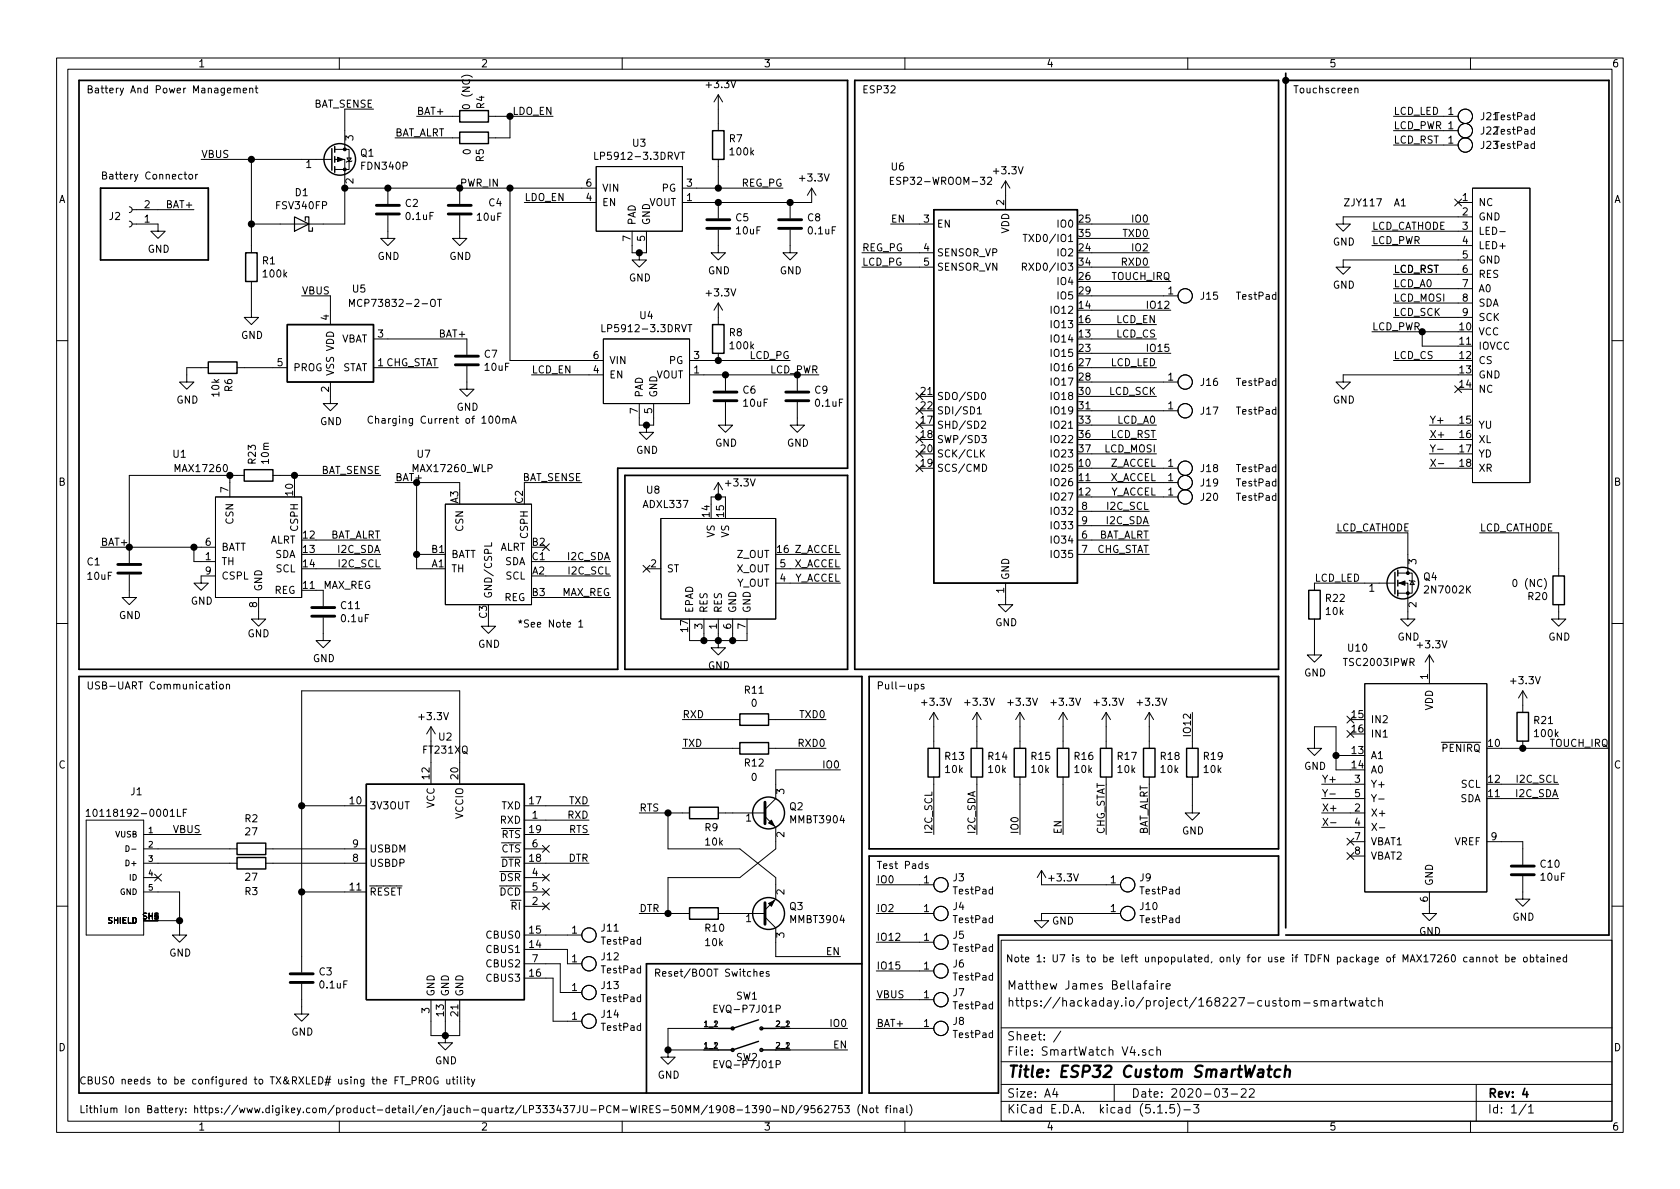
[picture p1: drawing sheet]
<svg xmlns="http://www.w3.org/2000/svg" width="297mm" height="210mm" viewBox="0 0 297 210" stroke-linecap="round" stroke-linejoin="round" font-family="sans-serif">
<g fill="none" stroke="#000" stroke-width=".18">
<path d="M10 10.3h277v189.9h-277zM12 12.2h273v186.1h-273zM41.4 15.7l.2-.1h.3v.8M41.9 15.8l.2-.2h.3l.1 .8M43 16l.6-.1-.1-.3h-.3l-.2 .2 .1 .6h.4M44.1 15.7l.2-.1h.3l.1 .8M44.1 15.6v.8M45.1 15.6h.5M45.3 15.2v1.1l.3 .1M60 10.3v1.9M66 19.3h-5v7.1M110 10.3v1.9"/>
<path d="M127 16.8v6.3M127 16.8l-.8 1.2M127 16.8l.8 1.2M160 10.3v1.9M210 10.3v1.9M239.5 15.7l.2-.1h.3l.1 .8M239.5 15.6v.8M260 10.3v1.9M22.9 36.6l.3 .1 .2 .3-.2 .4-.3 .2M22.9 39.1l.3 .1 .2 .3-.2 .4-.3 .2M23.4 39.6h4.5v1.3h1.3l-1.3 1.3-1.2-1.3h1.2M23.4 37.1h10.9"/>
<path d="M32.5 30.8h.5M32.7 30.4v1.1l.3 .2M33.5 30.9l.3-.1 .3 .3-.2 .5-.3 .1-.2-.3zM34.6 30.8v.9M35 30.8l-.4 .3M35.6 28.2h23.1M44.4 28.2v16.5M59.2 28.2h1.8v11.4h-16.6M59.2 26.4h2.5v3.6h-2.5M61 33.3h44.4M61.3 27.9h.8l-.4 .7zM62.2 28.4l-.1 .2h-.8l-.1 .1"/>
<path d="M68.6 38.1v4.1h1.2l-1.2 1.2-1.3-1.2h1.3M68.6 33.3v2.8M69.8 24.4h11.5M73.7 20.6h7.6M81.3 38.1v4.1h1.2l-1.2 1.2-1.3-1.2h1.3M81.3 33.3v2.8M86.4 20.6h11.4M90.2 20.6v3.8h-3.8M90.2 33.3v30.4h16.5M92.7 35.8h12.7M105.2 26.9v1.3h.6M105.4 29.5h15.2v11.4h-15.2z"/>
<path d="M120.3 26.9h.8M120.6 33.3h17.8M120.7 26.9v1.3M127 28.2v5.1M127 35.8v2.8M139.7 35.8v2.8M143.5 33.3v2.5h-22.9M143.5 33.3l-.8 1.2M143.5 33.3l.8 1.2M157.4 31.9h.5M157.5 39.6h7.6M158 31.3h-.6v1.3h.6"/>
<path d="M174.6 31.5l.5-.2 .2 .4v.2l-.8 .7h.8M177.8 32l-.8 1.3M177.8 32v5.1M177.8 32l.8 1.3M193 39.6h10.2M246.4 20.6h11.4M246.4 23.1h11.4M246.4 25.6h11.4M257.2 35.2l1.2 1.2M257.8 35.8h2.5M258.4 35.2l-1.2 1.2M260.3 33.3h10.2v52h-10.2z"/>
<path d="M260.3 38.3h-22.8v1.3h1.3l-1.3 1.3-1.3-1.3h1.3M44.4 49.8v6.3h1.3l-1.3 1.3-1.2-1.3h1.2M53.3 52.3h5.1v5.1M61.8 54.2v-1.3l.4 .9 .4-.9v1.3M66 59.9h16.5v2.8M77.3 52.9h.8M77.7 52.9v1.3M106.4 57.4v1.3h.6M106.7 59.9h15.2v11.5h-15.2zM111.8 40.9v3.8h2.5v-3.8M113 44.7v1.3h1.3l-1.3 1.2-1.2-1.2h1.2M121.6 57.4h.7"/>
<path d="M122 57.4v1.3M127 40.6v4.1h1.3l-1.3 1.3-1.3-1.3h1.3M127 53.6v3.8M127 53.6l-.8 1.3M127 53.6l.8 1.3M139.7 40.6v4.1h1.3l-1.3 1.3-1.3-1.3h1.3M152.4 44.7h12.7M152.4 47.2h12.7M180.8 47.2l.6-.1 .1-.1-.1-.3-.1-.2h-.5v1.3M180.9 41.4h.7M181.1 47.2l.4 .6M181.3 41.4v1.3"/>
<path d="M193 52.3h15.3M193 59.9h11.5M193 57.4h11.5M193 44.7h10.2M193 47.2h10.2M193 49.8h14M193 54.9h14M193 42.2h10.2M242.6 40.9h17.7M242.6 43.4h17.7M242.6 58.7h15.2M246.4 48.5h13.9"/>
<path d="M246.4 51h13.9M246.4 53.6h13.9M246.4 56.1h13.9M251.5 58.7v2.5h6.3M260.3 46h-22.8v1.2h1.3l-1.3 1.3-1.3-1.3h1.3M265.2 41h.9M10 60.2h2M36.8 65h-3.8v2.6h1.3l-1.3 1.2-1.3-1.2h1.3M41.9 65h8.9M58.4 67.6v3.8h1.3l-1.3 1.2-1.3-1.2h1.3M66 65h11.5M82.5 64.8v4h1.3l-1.3 1.3-1.2-1.3h1.2"/>
<path d="M86.5 73.7l.2-.1a.67 .67 0 0 1 .5 .6 .67 .67 0 0 1-.5 .6l-.2-.1-.1-.3zM87.8 73.7l.1-.1a.67 .67 0 0 1 .5 .6 .67 .67 0 0 1-.5 .6l-.3-.4zM88.9 74.1l.2-.1 .3 .1 .1 .7M88.9 74v.8M89.5 74.2l.1-.2 .3 .1 .1 .7M90.4 74.8l.4-1.2 .5 1.2M90.5 74.5h.6M94 66.3h12.7M113 71.4v3.8h2.6v-3.8M114.3 75.2v1.2h1.3l-1.3 1.3-1.3-1.3h1.3M121.9 66.3h22.9M121.9 63.7h17.8"/>
<path d="M127 62.5v1.2M128.3 71.1v4.1h1.2l-1.2 1.2-1.3-1.2h1.3M128.3 66.3v2.8M141 71.1v4.1h1.2l-1.2 1.2-1.3-1.2h1.3M141 66.3v2.8M162 72l1.2 1.2M162 74.6l1.2 1.2M162 69.5l1.2 1.2M162 79.6l1.2 1.3M162 77.1l1.2 1.2M163.2 72l-1.2 1.2M163.2 74.6l-1.2 1.2"/>
<path d="M163.2 69.5l-1.2 1.2M163.2 79.6l-1.2 1.3M163.2 77.1l-1.2 1.2M172.8 72.3l.4-.4v1.3M172.8 73.2h.7M173.5 74.6l.5-.1 .3 .3-.8 .9h.8M173.6 77h.8l-.4 .5 .3 .1v.6l-.5 .1-.2-.1M173.7 69.5l.1-.1a.67 .67 0 0 1 .5 .6 .67 .67 0 0 1-.5 .7l-.2-.3-.1-.2zM174.1 79.5l-.7 .8M193 72.6h15.3M193 67.6h15.3M193 65h11.5"/>
<path d="M193 75.2h11.5M193 70.1h11.5M193 77.7h11.5M193 62.5h14M246.4 63.7h11.4M252.7 75.2h5.1M252.7 77.7h5.1M254.2 79.4h.9M257.2 68.2l1.2 1.2M257.8 66.3h-20.3v1.3h1.3l-1.3 1.2-1.3-1.2h1.3M258.4 68.2l-1.2 1.2M285 60.2h2"/>
<path d="M17.8 96.8h20.3M34.3 96.8v2.5h3.8M38.1 87.9h15.2v17.8h-15.2zM40.6 84.1v3.8M43.2 84.1h-20.3v15.5M48.3 84.1h19M52.1 84.1v1.2M55.9 95.5h11.4M55.9 98h11.4M69.8 85.3h11.5v1.3M73.7 85.3v15.3h2.5M73.7 98h2.5"/>
<path d="M78.7 89.1h15.3v17.8h-15.3zM86.9 96v.6h-1.3M95.9 96.2l1.2 1.2M96.5 99.3h11.4M97.1 96.2l-1.2 1.2M102.9 85.3h-10.2v1.3M113.7 100l1.2 1.2M114.9 100l-1.2 1.2M116.8 91.7h20.4v17.8h-20.4zM125.7 89.1v-1.2h2.6v1.2M127 85.3v2.6M127 85.3l-.8 1.3"/>
<path d="M127 85.3l.8 1.3M139.7 98h8.9M162 82.2l1.2 1.2M163.2 82.2l-1.2 1.2M173.5 80.1l.6 .7M173.7 82.1a.64 .64 0 0 1 .8 .6 .64 .64 0 0 1-.8 .7zM190.5 95.5h12.7M190.5 98h12.7M190.5 90.4h12.7M190.5 93h12.7M193 82.8h15.3M193 87.9h15.3"/>
<path d="M193 85.3h15.3M193 80.3h11.5M236.2 94.2h12.7v7.1M252.7 82.8h5.1M252.7 80.3h5.1M254.3 82h1M261.6 94.2h14v7.6M10 110.3h2M22.9 101.6v4.1h1.2l-1.2 1.2-1.3-1.2h1.3M38.1 101.8h-2.5v1.3h1.2l-1.2 1.3-1.3-1.3h1.3M45.7 105.7v3.8h1.3l-1.3 1.2-1.3-1.2h1.3M55.9 100.6h11.4"/>
<path d="M55.9 104.4h1.2v2.8M57.1 109.2v4.1h1.3l-1.3 1.2-1.2-1.2h1.2M86.4 109.5v1.2h1.2l-1.2 1.3-1.3-1.3h1.3M96.5 101.8h11.4M96.5 105.7h11.4M102.3 110l.4-.4v1.3M102.3 110.9h.7M114.3 100.6h2.5M124.5 109.5v3.8M127 109.5v5h1.3l-1.3 1.3-1.3-1.3h1.3M129.5 109.5v3.8M132.1 109.5v3.8h-10.2v-1.3"/>
<path d="M137.2 103.1h11.4M137.2 100.6h11.4M177.8 103.1v3.8h1.3l-1.3 1.3-1.3-1.3h1.3M232.4 109.5v6.3h1.3l-1.3 1.3-1.3-1.3h1.3M246.6 103.1h-14.2v1.3M247.1 103.1h1.8v6.4h1.3l-1.3 1.2-1.3-1.2h1.3M247.1 101.3h2.6v3.6h-2.6M249.2 102.6l.1 .1h.8l.1 .2M249.7 102.7l.4 .7h-.8zM252.7 115.8l-.7 1.3M252.7 115.8v5.1M252.7 115.8l.8 1.3"/>
<path d="M275.6 106.9v2.6h1.3l-1.3 1.2-1.3-1.2h1.3M285 110.3h2M37.4 121h.5M37.6 120.6v1.1l.3 .1M38.3 120.6v.1M38.3 121v.8M38.9 121.1l.3-.1 .3 .2-.1 .6h-.3l-.2-.1zM40 121.1l.2-.1 .3 .1 .1 .7M40 121v.8M76.2 128.5v10.2M76.2 128.5l-.8 1.3M76.2 128.5l.8 1.3"/>
<path d="M81.3 138.7v-16.5h-28v49.8M120.6 127.2h10.2M120.6 132.3h10.2M135.9 127.2h10.1M135.9 132.3h10.1M148.6 136.1h-11.4v5.1l-1.9 1.9M161.8 121.1l.3-.1 .3 .2-.1 .6h-.5M163.3 121.1l-.3-.1-.1 .2v.2l.4 .1v.3h-.4M165.1 126v6.3M165.1 137.4v10.2M165.1 126l-.8 1.2M165.1 126l.8 1.2"/>
<path d="M172.7 126v6.3M172.7 137.4v10.2M172.7 126l-.7 1.2M172.7 126l.8 1.2M180.3 126v6.3M180.3 137.4v10.2M180.3 126l-.7 1.2M180.3 126l.8 1.2M188 126l-.8 1.2M188 126v6.3M188 137.4v10.2M188 126l.7 1.2"/>
<path d="M195.6 126v6.3M195.6 137.4v10.2M195.6 126l-.8 1.2M195.6 126l.7 1.2M203.2 126l-.8 1.2M203.2 126v6.3M203.2 137.4v10.2M203.2 126l.8 1.2M210.8 137.4v6.4h1.3l-1.3 1.2-1.3-1.2h1.3M210.8 126v6.3M232.4 132.3h-1.3l1.3 1.3 1.3-1.3h-1.3v-3.8h3.8v7.6h2.6M233.7 138.7h7.6"/>
<path d="M236.2 133.6h2.6M238.2 126.6l1.2 1.3M238.2 129.2l1.2 1.2M239.4 126.6l-1.2 1.3M239.4 129.2l-1.2 1.2M241.3 120.9h21.6v36.8h-21.6zM265.4 138.7h10.2M265.4 132.3h19.1M269.2 122.2l-.7 1.2M269.2 122.2v3.8M269.2 131.1v1.2M269.2 122.2l.8 1.2"/>
<path d="M15.2 143.5l.4-.4v1.3M15.2 145h10.2v20.3h-10.2zM15.2 144.4h.8M22.3 149.5a.51 .51 0 0 1 .5 .6 .51 .51 0 0 1-.5 .5zM23.3 150.2h.8M25.4 157.7h6.3v7.6h1.3l-1.3 1.3-1.2-1.3h1.2M25.4 147.6h10.2M25.4 150.1h16.5M25.4 152.6h16.5M25.4 155.2h2.5M27.3 154.6l1.2 1.2M28.5 154.6l-1.2 1.2"/>
<path d="M31.4 143.1v1.3h.6M32.4 143.7h.4M33 143.1h-.6v1.3M47 150.1h17.8M47 152.6h17.8M53.3 157.7h11.5M53.3 142.5h11.5M92.7 145h11.4M92.7 147.6h11.4M92.7 150.1h3.8M92.7 152.6h11.4M92.7 155.2h3.8"/>
<path d="M92.7 157.7h3.8M92.7 142.5h11.4M95.9 149.5l1.2 1.2M95.9 154.6l1.2 1.2M95.9 157.1l1.2 1.2M95.9 159.7l1.2 1.2M97.1 149.5l-1.2 1.2M97.1 154.6l-1.2 1.2M97.1 157.1l-1.2 1.2M97.1 159.7l-1.2 1.2M113 143.8h8.9M118.1 143.8v6.3h12.7l6.4 5.1v3.8l-1.9 1.9"/>
<path d="M127 143.8h8.3M135.3 144.4l1.9 1.9v3.8l-6.4 5.1h-12.7v6.3M154.9 156.5h10.2M164.1 152.8l-.3-.1-.2 .2 .1 .2 .4 .1v.3h-.5M184.1 153.9v2.6h14M184.1 153.9l-.7 1.3M184.1 153.9l.8 1.3M233.7 143.8h7.6M233.7 146.3h7.6M233.7 141.2h7.6M235.1 140.4h1M235.3 145.5h.9"/>
<path d="M238.2 150.8l1.2 1.2M238.2 148.2l1.2 1.2M238.8 148.8h2.5M238.8 151.4h2.5M239.4 150.8l-1.2 1.2M239.4 148.2l-1.2 1.2M243.8 141.3h.9M243.9 146.4h1M252.7 157.7v3.8h1.3l-1.3 1.3-1.2-1.3h1.2M262.9 148.8h6.3v4.1M265.4 141.2h10.2M269.2 154.9v4.1h1.3l-1.3 1.3-1.2-1.3h1.2"/>
<path d="M10 160.2h2M25.4 162.8h6.3M53.3 174v5.3h1.3l-1.3 1.3-1.2-1.3h1.2M76.2 176.8v6.3h5.1v-6.3M78.7 176.8v7.6h1.3l-1.3 1.3-1.2-1.3h1.2M92.7 170.4h6.4v5.1h3.8M92.7 167.9h7.6v2.5h2.6M92.7 165.3h10.2M92.7 173h5.1v7.6h5.1M92.7 160.3h3.8M113 161.5h8.9M126.2 178.4h.4"/>
<path d="M126.8 177.7h-.6v1.3h.6M127 161.5h8.3M133.3 171.9l.2-.1 .3 .1v.7M134.4 172.2l.6-.1-.1-.2-.3-.1-.2 .2v.6h.5M135.3 162.2l1.9 1.9v5.1h11.4M136 171.9l-.3-.1-.2 .2v.2l.5 .1v.3h-.5M137.2 178.4h.6l.2-.2-.1-.3-.2-.2h-.5v1.3M154.9 176.8h10.2M154.9 161.5h10.2M154.9 166.6h10.2M154.9 171.7h10.2M177 166.3h108v32h-108z"/>
<path d="M198.1 161.5h-14v1.3h1.3l-1.3 1.3-1.2-1.3h1.2M202.2 173.9h.6M202.8 173.4l-.3 .1-.1 .2v1.2M203.3 174h.5l.1 .9M203.9 174.3l-.5 .1-.2 .2 .2 .3 .5-.1M204.6 173.4v.2M204.6 173.9v1M205.3 173.9v1M205.8 173.9l-.3 .1-.2 .2M206.2 174.4l.7-.1-.1-.3-.4-.1-.2 .2v.7h.6M229.2 177.1a.34 .34 0 0 1 .3-.2 .34 .34 0 0 1 .3 .2v.8M230.5 177.4h1.1"/>
<path d="M232.9 177l-.4-.1-.2 .2 .1 .3 .5 .1v.3h-.6M233.6 177.1l.1-.1a.37 .37 0 0 1 .5 .1v.8M233.6 176.9v1M234.2 177.1l.1-.1a.37 .37 0 0 1 .6 .1v.8M235.6 177h.5l.1 .9M236.2 177.3l-.5 .1-.2 .2 .2 .3 .5-.1M236.9 176.9v1M237.4 176.9l-.5 .3M237.6 176.9h.6M237.9 176.4v1.3l.3 .2M238.6 176.9l.3 1 .2-.7 .3 .7 .3-1M240.3 177h.6v.9"/>
<path d="M240.9 177.3l-.5 .1-.2 .2 .1 .2 .1 .1 .5-.1M241.4 176.9h.6M241.7 176.4v1.3l.3 .2M243.2 177l-.5-.1-.3 .3 .2 .6h.6M243.8 177.1l.2-.2 .4 .1v.9M243.8 176.4v1.5M256.7 169l.2-.2a.67 .67 0 0 1 .4 .7 .67 .67 0 0 1-.4 .6l-.2-.1-.1-.4zM259.4 169.3h-.4l-.2 .2 .1 .5h.5M259.9 169.3h.5l.1 .8M260.5 169.6h-.5l-.1 .2v.2h.6M261.1 169.4l.2-.1h.3v.8M261.1 169.3v.8"/>
<path d="M262.2 169.4l.2-.1h.3l.1 .8M262.2 169.3v.8M263.4 169.4l.2-.1 .3 .1 .1 .5-.1 .1-.3 .1-.2-.1zM264.3 169.3h.5M264.5 168.8v1.1l.3 .2M266.2 169.3h.4l.2 .2-.1 .5h-.5M266.2 168.8v1.3M267.3 169.7l.6-.1-.1-.3h-.3l-.2 .1 .1 .6h.4M269.4 169.4l.2-.1 .4 .1v.5l-.1 .1-.3 .1-.2-.1zM270.6 169.3h.3l.3 .2-.1 .5h-.5M270.6 168.8v1.3M271.6 169.3h.4"/>
<path d="M271.7 168.8v1.1l.3 .2M272.4 169.3h.5l.1 .8M273 169.6h-.4l-.2 .2v.2h.6M273.6 168.8v.2M273.6 169.3v.8M274.2 169.4l.2-.1h.3l.1 .8M274.2 169.3v.8M275.3 169.7l.6-.1-.1-.3h-.3l-.2 .1 .1 .6h.4M277 169.3h-.4l-.2 .2 .1 .5h.5M277 168.8v1.3M285 160.2h2M60 198.3v1.9"/>
<path d="M72.9 191.1l.6-.1 .1-.2-.1-.3-.1-.1h-.5v1.3M74.1 191.1l.7-.1 .1-.2-.1-.3-.2-.1h-.5v1.3M74.4 191.1l.5 .6M75.4 190.6a.45 .45 0 0 1 .7 0 .88 .88 0 0 1-.2 1.1l-.4-.1a1.07 1.07 0 0 1-.1-1zM77.4 190.5a.59 .59 0 0 0-.7 .6 .59 .59 0 0 0 .7 .5l.1-.4h-.3M79 190.8v.8l.3 .1 .2-.1M79.5 190.8v.9M80 190.8h.4M80.1 190.4v1.1l.3 .2M80.8 190.4v.1M80.8 190.8v.9M81.5 190.4v1.1l.1 .2"/>
<path d="M82.1 190.4v.1M82.1 190.8v.9M82.5 190.8h.5M82.7 190.4v1.1l.3 .2M83.3 190.8l.3 .9M83.9 190.8l-.4 1.2-.2 .1M110 198.3v1.9M118.1 185.7v1.2h1.3l-1.3 1.3-1.3-1.3h1.3M118.1 185.7h8.9M126.2 188.2h.4M126.8 187.5h-.6v1.3h.6M127 181.9h-8.9v3.8"/>
<path d="M128 195.6l.1-.1a.67 .67 0 0 1 .5 .6 .67 .67 0 0 1-.5 .7l-.3-.5zM129.3 196.1l-.2-.2v-.3l.4-.1 .3 .3-.1 .1-.5 .2-.1 .2v.3l.2 .2 .4-.1 .1-.2v-.2l-.3-.2M130.3 196.3h1M131.9 195.9l.3-.4v1.3M131.9 196.8h.7M133 195.5h.8l-.5 .5 .4 .1 .1 .4-.3 .3-.5-.2M135 196.1l-.3 .2h-.2l-.2-.2v-.5l.2-.1h.2l.3 .3a.97 .97 0 0 1-.3 .9l-.3 .1M135.6 195.6l.2-.1a.67 .67 0 0 1 .4 .6 .67 .67 0 0 1-.4 .7l-.3-.5zM136.7 196.3h1M137.2 181.9h12.7M137.2 185.7h12.7M137.2 188.2h.6l.2-.2-.1-.3-.2-.2h-.5v1.3"/>
<path d="M139 195.5v1.3l-.7-1.3v1.3M139.6 195.5a.64 .64 0 0 1 .8 .6 .64 .64 0 0 1-.8 .7zM141.8 195.4l-1.1 1.7M142.9 196.1l-.2 .2h-.3l-.2-.2v-.5l.2-.1h.3l.2 .3a.97 .97 0 0 1-.2 .9l-.4 .1M144.1 195.5h-.6l-.1 .6 .2-.1 .5 .1v.5l-.2 .2-.5-.2M145.2 195.5l-.4 .1-.2 .5 .1 .5 .2 .2 .3-.1 .1-.2-.1-.4-.3-.1-.3 .2M145.8 195.6l.5-.1 .2 .4v.2l-.8 .7h.8M147 195.5h.8l-.5 1.3M148.9 195.5h-.6l-.1 .6 .2-.1 .4 .1 .1 .5-.2 .2-.5-.2M149.4 195.5h.8l-.5 .5 .4 .1v.5l-.2 .2-.5-.2M152 195.3a1.47 1.47 0 0 0 0 2M153.2 195.5v1.3l-.7-1.3v1.3"/>
<path d="M153.8 196.1l.2-.2 .4 .2 .1 .4-.2 .2-.3 .1-.2-.2zM154.8 195.9h.5M154.9 181.9h10.2M155 195.5v1.1l.3 .2M156.5 195.9h.5M157 195.5l-.3 .2v1.1M157.4 195.5v.1M157.4 195.9v.9M158 196.1l.2-.2 .3 .1 .1 .8M158 195.9v.9M159.2 196h.5v.8M159.7 196.2l-.4 .1-.2 .2 .1 .2h.5"/>
<path d="M160 198.3v1.9M160.3 195.5v1.1l.2 .2M160.9 195.3a1.4 1.4 0 0 1 0 2M177 194.8h108M177 191.8h108M177 187.8h108M177 181.8h108M186.5 192.5l-.4 1h1M186.8 193v1M187.6 182.3l-1.3 2M197 191.8v3M202.5 185.7l-.3-.1-.2 .2 .1 .2 .4 .2v.3h-.5"/>
<path d="M203.9 185.7l-.4-.1-.3 .3 .1 .6 .2 .1 .4-.1M204.5 185.7l.2-.1 .4 .1 .1 .9M204.5 185.1v1.5M204.7 196.8h.8M206.2 196.7v.1M207.6 195.3h-.7l-.1 .7 .2-.1 .5 .1 .2 .2-.1 .5-.2 .1-.6-.1M208.2 195.1a1.71 1.71 0 0 1 0 2.3M209.3 196.3h1.2M210 198.3v1.9M211 195.3h1l-.5 .6 .4 .1v.7l-.2 .1-.7-.1M216.1 192.5h.9l-.4 .6 .4 .1v.7l-.2 .1-.7-.1M217.7 193.5h1.1"/>
<path d="M219.5 192.7l.2-.2h.3l.3 .2v.3v.2l-.9 .8h.9M220.9 192.7l.2-.2h.4l.2 .2 .1 .3-1 1h1M260 198.3v1.9M261 191.8v6.5M269.8 195.2l-1.2 2M270.3 195.8l.4-.5v1.5M270.3 196.8h.8"/>
<circle cx="259.1" cy="25.6" r="1.27"/>
<circle cx="259.1" cy="20.6" r="1.27"/>
<circle cx="259.1" cy="23.1" r="1.27"/>
<circle cx="209.5" cy="52.3" r="1.27"/>
<circle cx="209.5" cy="67.6" r="1.27"/>
<circle cx="209.5" cy="72.6" r="1.27"/>
<circle cx="209.5" cy="82.8" r="1.27"/>
<circle cx="209.5" cy="87.9" r="1.27"/>
<circle cx="209.5" cy="85.3" r="1.27"/>
<circle cx="166.4" cy="156.5" r="1.27"/>
<circle cx="199.4" cy="156.5" r="1.27"/>
<circle cx="104.1" cy="165.3" r="1.27"/>
<circle cx="104.1" cy="170.4" r="1.27"/>
<circle cx="104.1" cy="175.5" r="1.27"/>
<circle cx="166.4" cy="166.6" r="1.27"/>
<circle cx="166.4" cy="171.7" r="1.27"/>
<circle cx="166.4" cy="161.5" r="1.27"/>
<circle cx="166.4" cy="176.8" r="1.27"/>
<circle cx="199.4" cy="161.5" r="1.27"/>
<circle cx="104.1" cy="180.6" r="1.27"/>
<circle cx="166.4" cy="181.9" r="1.27"/>
</g>
<path d="M14 14.2h135.9v68.6h-40.7v35.6h-95.2zM151.1 14.2h75v104.2h-75zM227.3 14.2h57.2v151.1h-57.2M227.3 12.9v151.2M17.8 33.3h19v12.7h-19zM110.5 84.1h39.4v34.3h-39.4zM14 119.6h138.4v73.7h-138.4zM153.7 119.6h72.4v30.5h-72.4zM153.7 151.4h72.4v13.9h-49.6v28h-22.8zM152.4 170.4h-38.1v22.9M269.6 192.5l-.4 1h1M270 193v1" fill="none" stroke="#000" stroke-width=".3"/>
<path d="M224.1 189.1h.8M224.5 188.4l-.2 1.8v.1l.4 .1M226.4 189.2a.68 .68 0 0 0-1 .3v.8l.3 .1 .5-.1M227.2 189.3a.52 .52 0 0 1 .9 .1l-.1 1M227.4 188.4l-.3 2" fill="none" stroke="#000" stroke-width=".41"/>
<g fill="none" stroke="#000" stroke-width=".25">
<path d="M81.3 19.6h5.1v2h-5.1zM58.7 26.3v3.8M59.2 25.9v1M59.2 27.7v1M59.2 29.5v1M81.3 23.4h5.1v2h-5.1zM126 23.1h2v5.1h-2zM165.1 37.1h25.4v66h-25.4zM43.4 44.7h2.1v5.1h-2.1zM50.8 57.4h15.2v10.2h-15.2zM126 57.4h2v5.1h-2zM36.8 64h5.1v2h-5.1z"/>
<path d="M43.2 83.1h5.1v2h-5.1zM231.4 104.4h2v5.1h-2zM246.6 101.2v3.8M247.1 100.8v1M247.1 102.6v1M247.1 104.4v1M274.6 101.8h2v5.1h-2zM64.8 138.7h27.9v38.1h-27.9zM130.8 126.2h5.1v2.1h-5.1zM130.8 131.3h5.1v2h-5.1zM164.1 132.3h2v5.1h-2zM171.7 132.3h2v5.1h-2z"/>
<path d="M179.3 132.3h2.1v5.1h-2.1zM186.9 132.3h2.1v5.1h-2.1zM194.6 132.3h2v5.1h-2zM202.2 132.3h2v5.1h-2zM209.8 132.3h2v5.1h-2zM268.2 126h2.1v5.1h-2.1zM41.9 151.6h5.1v2.1h-5.1zM41.9 149.1h5.1v2h-5.1zM121.9 142.7h5.1v2.1h-5.1zM121.9 160.5h5.1v2.1h-5.1zM134.1 184.1l-4.6 1.6h-2.5M134.1 180.3l-4.6 1.6h-2.5"/>
<path d="M134.6 185.7h2.6M134.6 181.9h2.6"/>
<circle cx="60.1" cy="28.2" r="2.79"/>
<circle cx="248" cy="103.1" r="2.79"/>
<circle cx="135.9" cy="143.8" r="2.82"/>
<circle cx="135.9" cy="161.5" r="2.82"/>
<circle cx="129.5" cy="185.7" r=".25"/>
<circle cx="129.5" cy="181.9" r=".25"/>
<circle cx="134.6" cy="185.7" r=".25"/>
<circle cx="134.6" cy="181.9" r=".25"/>
</g>
<g fill="#000" stroke="#000" stroke-width=".18">
<path d="M59.7 27.8l1 .4-1 .4zM247.4 103.1l1-.4v.8zM135.9 145.5l.5-.5 .5 1zM135.9 159.8l1-.5-.5 1z"/>
<circle cx="61" cy="26.4" r=".25"/>
<circle cx="61" cy="30" r=".25"/>
<circle cx="248.9" cy="104.9" r=".25"/>
<circle cx="248.9" cy="101.3" r=".25"/>
</g>
<path d="M52.1 38.3l2.5 1.3-2.5 1.3zM54 39v-.7h.6v2.6h.6v-.6" fill="none" stroke="#000" stroke-width=".2"/>
<g fill="none" stroke="#000" stroke-width=".51">
<path d="M66.5 37.8h4.1M66.5 36.3h4.1M79.2 37.8h4.1M79.2 36.3h4.1M125 38.9h4M137.7 38.9h4M125 40.4h4M137.7 40.4h4M80.5 64.5h4.1M80.5 63h4.1M126.2 70.9h4.1M126.2 69.3h4.1"/>
<path d="M138.9 70.9h4.1M138.9 69.3h4.1M20.8 99.8h4.1M20.8 101.3h4.1M55.1 109h4.1M55.1 107.4h4.1M135.3 141.9v3.8M135.3 159.6v3.8M267.2 154.7h4.1M267.2 153.2h4.1M51.3 173.7h4.1M51.3 172.2h4.1"/>
</g>
<g fill="#000" stroke="#000" stroke-width=".25">
<circle cx="227.3" cy="14.2" r=".51"/>
<circle cx="44.5" cy="39.6" r=".51"/>
<circle cx="44.5" cy="28.2" r=".51"/>
<circle cx="61" cy="33.3" r=".51"/>
<circle cx="68.6" cy="33.3" r=".51"/>
<circle cx="81.3" cy="33.3" r=".51"/>
<circle cx="90.2" cy="20.6" r=".51"/>
<circle cx="90.2" cy="33.3" r=".51"/>
<circle cx="127" cy="35.8" r=".51"/>
<circle cx="127" cy="33.3" r=".51"/>
<circle cx="139.7" cy="35.8" r=".51"/>
<circle cx="113" cy="44.7" r=".51"/>
<circle cx="251.5" cy="58.7" r=".51"/>
<circle cx="114.3" cy="75.2" r=".51"/>
<circle cx="127" cy="63.7" r=".51"/>
<circle cx="128.3" cy="66.3" r=".51"/>
<circle cx="22.9" cy="96.8" r=".51"/>
<circle cx="34.3" cy="96.8" r=".51"/>
<circle cx="40.6" cy="84.1" r=".51"/>
<circle cx="52.1" cy="84.1" r=".51"/>
<circle cx="73.7" cy="85.3" r=".51"/>
<circle cx="73.7" cy="98" r=".51"/>
<circle cx="127" cy="87.9" r=".51"/>
<circle cx="124.5" cy="113.3" r=".51"/>
<circle cx="127" cy="113.3" r=".51"/>
<circle cx="129.5" cy="113.3" r=".51"/>
<circle cx="236.2" cy="133.6" r=".51"/>
<circle cx="269.2" cy="132.3" r=".51"/>
<circle cx="53.3" cy="157.7" r=".51"/>
<circle cx="53.3" cy="142.5" r=".51"/>
<circle cx="118.1" cy="143.8" r=".51"/>
<circle cx="31.8" cy="162.8" r=".51"/>
<circle cx="118.1" cy="161.5" r=".51"/>
<circle cx="78.7" cy="183.1" r=".51"/>
<circle cx="118.1" cy="185.7" r=".51"/>
</g>
<text font-size="2.8" x="178" y="190.5">Title: ESP32 Custom SmartWatch</text>
<g font-size="2.1">
<text x="178" y="178">https://hackaday.io/project/168227-custom-smartwatch</text>
<text x="178" y="175">Matthew James Bellafaire</text>
<text x="178" y="184">Sheet: /</text>
<text x="178" y="186.7">File: SmartWatch V4.sch</text>
<text x="178" y="196.9">KiCad E.D.A. kicad (5.1.5)-3</text>
<text x="178" y="194.1">Size: A4</text>
<text x="200" y="194.1">Date: 2020-03-22</text>
<text x="263" y="194.1">Rev: 4</text>
<text x="263" y="196.9">Id: 1/1</text>
</g>
<g font-size="1.8">
<text x="35" y="11.9">1</text>
<text x="85" y="11.9">2</text>
<text x="135" y="11.9">3</text>
<text x="185" y="11.9">4</text>
<text x="235" y="11.9">5</text>
<text x="285" y="11.9">6</text>
<text x="15.2" y="16.5">Battery And Power Management</text>
<text x="125" y="15.6">+3.3V</text>
<text x="152.4" y="16.5">ESP32</text>
<text x="228.6" y="16.5">Touchscreen</text>
<text x="55.4" y="19">BAT_SENSE</text>
<text x="73.7" y="20.3">BAT+</text>
<text x="83.1" y="18.8" transform="rotate(-90 83.1 18.8)">0 (NC)</text>
<text x="85.6" y="19.2" transform="rotate(-90 85.6 19.2)">R4</text>
<text x="90.6" y="20.3">LDO_EN</text>
<text x="246.4" y="20.3">LCD_LED</text>
<text x="246.4" y="22.9">LCD_PWR 1</text>
<text x="256.1" y="20.3">1</text>
<text x="261.9" y="23.8">J22TestPad</text>
<text x="261.9" y="21.3">J21TestPad</text>
<text x="35.6" y="27.9">VBUS</text>
<text x="54.1" y="29.7">1</text>
<text x="62.5" y="24.9" transform="rotate(-90 62.5 24.9)">3</text>
<text x="63.8" y="27.7">Q1</text>
<text x="69.8" y="24.1">BAT_ALRT</text>
<text x="83.2" y="27.3" transform="rotate(-90 83.2 27.3)">0</text>
<text x="85.5" y="28.6" transform="rotate(-90 85.5 28.6)">R5</text>
<text x="106" y="28.3">LP5912-3.3DRVT</text>
<text x="111.9" y="26">U3</text>
<text x="129" y="25.2">R7</text>
<text x="129.2" y="27.5">100k</text>
<text x="246.4" y="25.4">LCD_RST</text>
<text x="256.1" y="25.4">1</text>
<text x="261.9" y="26.3">J23TestPad</text>
<text x="10.4" y="35.9">A</text>
<text x="17.8" y="31.7">Battery Connector</text>
<text x="52.2" y="34.7">D1</text>
<text x="62.5" y="32.5" transform="rotate(-90 62.5 32.5)">2</text>
<text x="64.1" y="30">FDN340P</text>
<text x="81.3" y="33">PWR_IN</text>
<text x="92.7" y="35.6">LDO_EN</text>
<text x="103.7" y="35.6">4</text>
<text x="103.7" y="33">6</text>
<text x="106.4" y="33.9">VIN</text>
<text x="117.1" y="33.9">PG</text>
<text x="121.4" y="35.6">1</text>
<text x="121.4" y="33">3</text>
<text x="131.1" y="33">REG_PG</text>
<text x="141.6" y="32.1">+3.3V</text>
<text x="157.6" y="30.1">U6</text>
<text x="158.5" y="32.7">ESP32-WROOM-32</text>
<text x="175.8" y="30.8">+3.3V</text>
<text x="258.6" y="35.6">1</text>
<text x="285.4" y="35.9">A</text>
<text x="19.4" y="38.9">J2</text>
<text x="25.6" y="39.4">1</text>
<text x="25.6" y="36.8">2</text>
<text x="29.6" y="36.8">BAT+</text>
<text x="49" y="37">FSV340FP</text>
<text x="71.7" y="36.6">C2</text>
<text x="71.9" y="38.9">0.1uF</text>
<text x="84.4" y="39">10uF</text>
<text x="86.5" y="36.5">C4</text>
<text x="106.4" y="36.4">EN</text>
<text x="112.4" y="39.9" transform="rotate(-90 112.4 39.9)">PAD</text>
<text x="114.7" y="36.4">VOUT</text>
<text x="114.9" y="39.9" transform="rotate(-90 114.9 39.9)">GND</text>
<text x="130.1" y="39.1">C5</text>
<text x="130.3" y="41.4">10uF</text>
<text x="142.8" y="39.1">C8</text>
<text x="143" y="41.4">0.1uF</text>
<text x="157.5" y="39.4">EN</text>
<text x="163.3" y="39.4">3</text>
<text x="165.6" y="40.3">EN</text>
<text x="177.5" y="36.3" transform="rotate(-90 177.5 36.3)">2</text>
<text x="178.4" y="41.3" transform="rotate(-90 178.4 41.3)">VDD</text>
<text x="187.1" y="40.3">IO0</text>
<text x="190.8" y="39.4">25</text>
<text x="190.8" y="41.9">35</text>
<text x="198.7" y="41.9">TXD0</text>
<text x="200.4" y="39.4">IO0</text>
<text x="237.9" y="36.5">ZJY117</text>
<text x="242.6" y="40.6">LCD_CATHODE</text>
<text x="246.5" y="36.5">A1</text>
<text x="258.6" y="38.1">2</text>
<text x="258.6" y="40.6">3</text>
<text x="261.4" y="36.4">NC</text>
<text x="261.4" y="39">GND</text>
<text x="261.4" y="41.5">LED-</text>
<text x="26.1" y="44.7">GND</text>
<text x="46.4" y="46.8">R1</text>
<text x="66.8" y="46">GND</text>
<text x="79.5" y="46">GND</text>
<text x="111.5" y="42.6" transform="rotate(-90 111.5 42.6)">7</text>
<text x="114" y="42.6" transform="rotate(-90 114 42.6)">5</text>
<text x="152.4" y="44.4">REG_PG</text>
<text x="152.4" y="47">LCD_PG</text>
<text x="163.3" y="44.4">4</text>
<text x="163.3" y="47">5</text>
<text x="165.6" y="45.3">SENSOR_VP</text>
<text x="165.6" y="47.9">SENSOR_VN</text>
<text x="181.9" y="47.9">RXD0/IO3</text>
<text x="182.1" y="42.8">TXD0/IO1</text>
<text x="187.1" y="45.3">IO2</text>
<text x="190.8" y="44.4">24</text>
<text x="190.8" y="47">34</text>
<text x="198.5" y="47">RXD0</text>
<text x="200.4" y="44.4">IO2</text>
<text x="235.7" y="43.4">GND</text>
<text x="242.6" y="43.2">LCD_PWR</text>
<text x="258.6" y="43.2">4</text>
<text x="258.6" y="45.7">5</text>
<text x="261.4" y="44.1">LED+</text>
<text x="261.4" y="46.6">GND</text>
<text x="46.7" y="49.1">100k</text>
<text x="53.3" y="52.1">VBUS</text>
<text x="62.4" y="51.7">U5</text>
<text x="111.2" y="49.8">GND</text>
<text x="125" y="52.4">+3.3V</text>
<text x="125.2" y="48.5">GND</text>
<text x="137.9" y="48.5">GND</text>
<text x="187.1" y="50.4">IO4</text>
<text x="187.1" y="53">IO5</text>
<text x="190.8" y="49.5">26</text>
<text x="190.8" y="52.1">29</text>
<text x="196.6" y="49.5">TOUCH_IRQ</text>
<text x="206.5" y="52.1">1</text>
<text x="212.4" y="53">J15</text>
<text x="218.8" y="53">TestPad</text>
<text x="235.7" y="51">GND</text>
<text x="246.4" y="48.3">LCD_RST</text>
<text x="246.4" y="53.3">LCD_MOSI</text>
<text x="246.4" y="50.8">LCD_A0</text>
<text x="258.6" y="48.3">6</text>
<text x="258.6" y="50.8">7</text>
<text x="258.6" y="53.3">8</text>
<text x="261.4" y="49.1">RES</text>
<text x="261.4" y="51.7">A0</text>
<text x="42.6" y="59.9">GND</text>
<text x="58.2" y="56.6" transform="rotate(-90 58.2 56.6)">4</text>
<text x="63.1" y="54.3">MCP73832-2-OT</text>
<text x="66.8" y="59.7">3</text>
<text x="77.9" y="59.7">BAT+</text>
<text x="107.3" y="58.7">LP5912-3.3DRVT</text>
<text x="113.2" y="56.4">U4</text>
<text x="129" y="59.5">R8</text>
<text x="186.2" y="55.5">IO12</text>
<text x="186.2" y="58">IO13</text>
<text x="190.8" y="59.7">13</text>
<text x="190.8" y="54.6">14</text>
<text x="190.8" y="57.1">16</text>
<text x="197.4" y="59.7">LCD_CS</text>
<text x="197.4" y="57.1">LCD_EN</text>
<text x="203.2" y="54.6">IO12</text>
<text x="242.6" y="58.4">LCD_PWR</text>
<text x="246.4" y="55.9">LCD_SCK</text>
<text x="258.1" y="58.4">10</text>
<text x="258.6" y="55.9">9</text>
<text x="261.4" y="59.3">VCC</text>
<text x="261.4" y="54.2">SDA</text>
<text x="261.4" y="56.8">SCK</text>
<text x="49" y="64.8">5</text>
<text x="51.8" y="65.7">PROG</text>
<text x="60.2" y="60.6">VBAT</text>
<text x="60.4" y="65.7">STAT</text>
<text x="66.8" y="64.8">1CHG_STAT</text>
<text x="85.7" y="63.3">C7</text>
<text x="85.8" y="65.6">10uF</text>
<text x="104.9" y="63.5">6</text>
<text x="107.7" y="64.4">VIN</text>
<text x="118.3" y="64.4">PG</text>
<text x="122.7" y="63.5">3</text>
<text x="129.2" y="61.8">100k</text>
<text x="132.5" y="63.5">LCD_PG</text>
<text x="186.2" y="60.6">IO14</text>
<text x="186.2" y="63.1">IO15</text>
<text x="186.2" y="65.7">IO16</text>
<text x="190.8" y="62.2">23</text>
<text x="190.8" y="64.8">27</text>
<text x="196.3" y="64.8">LCD_LED</text>
<text x="203.2" y="62.2">IO15</text>
<text x="246.4" y="63.5">LCD_CS</text>
<text x="258.1" y="61">11</text>
<text x="258.1" y="63.5">12</text>
<text x="261.4" y="61.8">IOVCC</text>
<text x="261.4" y="64.4">CS</text>
<text x="31.2" y="71.4">GND</text>
<text x="38.8" y="70.1" transform="rotate(-90 38.8 70.1)">10k</text>
<text x="41.1" y="69.2" transform="rotate(-90 41.1 69.2)">R6</text>
<text x="58.2" y="69.3" transform="rotate(-90 58.2 69.3)">2</text>
<text x="59.1" y="66.5" transform="rotate(-90 59.1 66.5)">VSS VDD</text>
<text x="94" y="66">LCD_EN</text>
<text x="104.9" y="66">4</text>
<text x="107.7" y="66.9">EN</text>
<text x="113.7" y="70.4" transform="rotate(-90 113.7 70.4)">PAD</text>
<text x="116" y="66.9">VOUT</text>
<text x="116.2" y="70.4" transform="rotate(-90 116.2 70.4)">GND</text>
<text x="122.7" y="66">1</text>
<text x="131.4" y="69.6">C6</text>
<text x="131.5" y="71.9">10uF</text>
<text x="136" y="66">LCD_PWR</text>
<text x="144.1" y="69.6">C9</text>
<text x="144.3" y="71.9">0.1uF</text>
<text x="162.9" y="69.8">21</text>
<text x="165.6" y="70.7">SDO/SD0</text>
<text x="186.2" y="68.2">IO17</text>
<text x="186.2" y="70.7">IO18</text>
<text x="190.8" y="67.3">28</text>
<text x="190.8" y="69.8">30</text>
<text x="196.1" y="69.8">LCD_SCK</text>
<text x="206.5" y="67.3">1</text>
<text x="212.4" y="68.2">J16</text>
<text x="218.8" y="68.2">TestPad</text>
<text x="235.7" y="71.4">GND</text>
<text x="258.1" y="66">13</text>
<text x="258.1" y="68.6">14</text>
<text x="261.4" y="66.9">GND</text>
<text x="261.4" y="69.5">NC</text>
<text x="56.6" y="75.2">GND</text>
<text x="64.8" y="74.9">Charging Current of 100mA</text>
<text x="80.7" y="72.6">GND</text>
<text x="112.8" y="73.1" transform="rotate(-90 112.8 73.1)">7</text>
<text x="115.3" y="73.1" transform="rotate(-90 115.3 73.1)">5</text>
<text x="162.9" y="74.9">17</text>
<text x="162.9" y="77.5">18</text>
<text x="162.9" y="72.4">22</text>
<text x="165.6" y="75.8">SHD/SD2</text>
<text x="165.6" y="73.3">SDI/SD1</text>
<text x="186.2" y="73.3">IO19</text>
<text x="186.2" y="75.8">IO21</text>
<text x="190.8" y="72.4">31</text>
<text x="190.8" y="74.9">33</text>
<text x="190.8" y="77.5">36</text>
<text x="196.3" y="77.5">LCD_RST</text>
<text x="197.6" y="74.9">LCD_A0</text>
<text x="206.5" y="72.4">1</text>
<text x="212.4" y="73.3">J17</text>
<text x="218.8" y="73.3">TestPad</text>
<text x="252.7" y="74.9">Y+</text>
<text x="252.7" y="77.5">X+</text>
<text x="258.1" y="74.9">15</text>
<text x="258.1" y="77.5">16</text>
<text x="261.4" y="75.8">YU</text>
<text x="30.6" y="80.9">U1</text>
<text x="31.1" y="83.5">MAX17260</text>
<text x="45.2" y="82" transform="rotate(-90 45.2 82)">R23</text>
<text x="47.5" y="81.9" transform="rotate(-90 47.5 81.9)">10m</text>
<text x="56.7" y="83.8">BAT_SENSE</text>
<text x="73.1" y="83.5">MAX17260_WLP</text>
<text x="73.8" y="80.9">U7</text>
<text x="112.5" y="80.3">GND</text>
<text x="126.4" y="79">GND</text>
<text x="139.1" y="79">GND</text>
<text x="162.9" y="82.5">19</text>
<text x="162.9" y="80">20</text>
<text x="165.6" y="78.4">SWP/SD3</text>
<text x="165.6" y="83.4">SCS/CMD</text>
<text x="165.6" y="80.9">SCK/CLK</text>
<text x="186.2" y="83.4">IO25</text>
<text x="186.2" y="78.4">IO22</text>
<text x="186.2" y="80.9">IO23</text>
<text x="190.8" y="82.5">10</text>
<text x="190.8" y="80">37</text>
<text x="195.3" y="80">LCD_MOSI</text>
<text x="196.3" y="82.5">Z_ACCEL</text>
<text x="206.5" y="82.5">1</text>
<text x="212.4" y="83.5">J18</text>
<text x="218.8" y="83.5">TestPad</text>
<text x="252.7" y="80">Y-</text>
<text x="252.7" y="82.5">X-</text>
<text x="258.1" y="80">17</text>
<text x="258.1" y="82.5">18</text>
<text x="261.4" y="78.4">XL</text>
<text x="261.4" y="80.9">YD</text>
<text x="261.4" y="83.4">XR</text>
<text x="10.4" y="85.9">B</text>
<text x="40.4" y="87.1" transform="rotate(-90 40.4 87.1)">7</text>
<text x="51.8" y="87.6" transform="rotate(-90 51.8 87.6)">10</text>
<text x="69.8" y="85.1">BAT+</text>
<text x="81" y="89" transform="rotate(-90 81 89)">A3</text>
<text x="92.3" y="85.1">BAT_SENSE</text>
<text x="92.5" y="89" transform="rotate(-90 92.5 89)">C2</text>
<text x="113.8" y="89.8">ADXL337</text>
<text x="114.4" y="87.3">U8</text>
<text x="128.5" y="86">+3.3V</text>
<text x="186.2" y="86">IO26</text>
<text x="186.2" y="88.5">IO27</text>
<text x="190.8" y="85.1">11</text>
<text x="190.8" y="87.6">12</text>
<text x="196.2" y="85.1">X_ACCEL</text>
<text x="196.2" y="87.6">Y_ACCEL</text>
<text x="206.5" y="87.6">1</text>
<text x="206.5" y="85.1">1</text>
<text x="212.4" y="88.6">J20</text>
<text x="212.4" y="86">J19</text>
<text x="218.8" y="88.6">TestPad</text>
<text x="218.8" y="86">TestPad</text>
<text x="285.4" y="85.9">B</text>
<text x="41.3" y="92.6" transform="rotate(-90 41.3 92.6)">CSN</text>
<text x="52.7" y="93.8" transform="rotate(-90 52.7 93.8)">CSPH</text>
<text x="53.6" y="95.2">12</text>
<text x="58" y="95.2">BAT_ALRT</text>
<text x="81.9" y="93.9" transform="rotate(-90 81.9 93.9)">CSN</text>
<text x="93.3" y="95.1" transform="rotate(-90 93.3 95.1)">CSPH</text>
<text x="125.5" y="91.4" transform="rotate(-90 125.5 91.4)">14</text>
<text x="126.4" y="95.1" transform="rotate(-90 126.4 95.1)">VS</text>
<text x="128" y="91.4" transform="rotate(-90 128 91.4)">15</text>
<text x="128.9" y="95.1" transform="rotate(-90 128.9 95.1)">VS</text>
<text x="186.2" y="91.1">IO32</text>
<text x="186.2" y="93.6">IO33</text>
<text x="191.3" y="95.2">6</text>
<text x="191.3" y="90.2">8</text>
<text x="191.3" y="92.7">9</text>
<text x="193.9" y="95.2">BAT_ALRT</text>
<text x="195.7" y="92.7">I2C_SDA</text>
<text x="195.9" y="90.2">I2C_SCL</text>
<text x="236.2" y="94">LCD_CATHODE</text>
<text x="261.6" y="94">LCD_CATHODE</text>
<text x="15.4" y="100">C1</text>
<text x="17.8" y="96.5">BAT+</text>
<text x="36.3" y="99.1">1</text>
<text x="36.3" y="96.5">6</text>
<text x="36.3" y="101.6">9</text>
<text x="39.1" y="99.9">TH</text>
<text x="39.1" y="97.4">BATT</text>
<text x="47.6" y="96.1">ALRT</text>
<text x="48.6" y="98.7">SDA</text>
<text x="48.8" y="101.2">SCL</text>
<text x="53.6" y="97.8">13</text>
<text x="53.6" y="100.3">14</text>
<text x="59.8" y="97.8">I2C_SDA</text>
<text x="60" y="100.3">I2C_SCL</text>
<text x="76.4" y="100.3">A1</text>
<text x="76.4" y="97.8">B1</text>
<text x="79.8" y="101.2">TH</text>
<text x="79.8" y="98.7">BATT</text>
<text x="88.2" y="97.4">ALRT</text>
<text x="89.2" y="99.9">SDA</text>
<text x="94.1" y="101.6">A2</text>
<text x="94.1" y="96.5">B2</text>
<text x="94.1" y="99.1">C1</text>
<text x="100.5" y="99.1">I2C_SDA</text>
<text x="100.7" y="101.6">I2C_SCL</text>
<text x="115.1" y="100.3">2</text>
<text x="117.9" y="101.2">ST</text>
<text x="130.3" y="101.2">X_OUT</text>
<text x="130.4" y="98.7">Z_OUT</text>
<text x="137.5" y="97.8">16 Z_ACCEL</text>
<text x="137.9" y="100.3">5</text>
<text x="140.3" y="100.3">X_ACCEL</text>
<text x="186.2" y="96.1">IO34</text>
<text x="186.2" y="98.7">IO35</text>
<text x="191.3" y="97.8">7</text>
<text x="193.7" y="97.8">CHG_STAT</text>
<text x="250.4" y="99.8" transform="rotate(-90 250.4 99.8)">3</text>
<text x="15.6" y="102.5">10uF</text>
<text x="33.7" y="106.9">GND</text>
<text x="39.1" y="102.5">CSPL</text>
<text x="45.5" y="107.4" transform="rotate(-90 45.5 107.4)">8</text>
<text x="46.4" y="104.6" transform="rotate(-90 46.4 104.6)">GND</text>
<text x="48.5" y="105">REG</text>
<text x="53.6" y="104.1">11</text>
<text x="57.1" y="104.1">MAX_REG</text>
<text x="60.4" y="107.7">C11</text>
<text x="87" y="105.9" transform="rotate(-90 87 105.9)">GND/CSPL</text>
<text x="89.1" y="106.3">REG</text>
<text x="89.4" y="102.5">SCL</text>
<text x="94.1" y="105.4">B3</text>
<text x="99.2" y="105.4">MAX_REG</text>
<text x="130.3" y="103.8">Y_OUT</text>
<text x="137.9" y="102.9">4</text>
<text x="140.3" y="102.9">Y_ACCEL</text>
<text x="177.5" y="104.9" transform="rotate(-90 177.5 104.9)">1</text>
<text x="178.4" y="102.6" transform="rotate(-90 178.4 102.6)">GND</text>
<text x="232.4" y="102.9">LCD_LED</text>
<text x="234.5" y="106.4">R22</text>
<text x="242.1" y="104.6">1</text>
<text x="250.4" y="107.4" transform="rotate(-90 250.4 107.4)">2</text>
<text x="251.7" y="102.6">Q4</text>
<text x="252.2" y="104.9">2N7002K</text>
<text x="267.9" y="103.8">0 (NC)</text>
<text x="270.3" y="106.1">R20</text>
<text x="21" y="109.5">GND</text>
<text x="43.8" y="112.7">GND</text>
<text x="60.5" y="110">0.1uF</text>
<text x="86.1" y="109.3" transform="rotate(-90 86.1 109.3)">C3</text>
<text x="91.4" y="111">*See Note 1</text>
<text x="121.7" y="111.7" transform="rotate(-90 121.7 111.7)">17</text>
<text x="122.6" y="108.5" transform="rotate(-90 122.6 108.5)">EPAD</text>
<text x="124.2" y="111.2" transform="rotate(-90 124.2 111.2)">3</text>
<text x="125.1" y="108.5" transform="rotate(-90 125.1 108.5)">RES</text>
<text x="126.7" y="111.2" transform="rotate(-90 126.7 111.2)">1</text>
<text x="127.6" y="108.5" transform="rotate(-90 127.6 108.5)">RES</text>
<text x="129.3" y="111.2" transform="rotate(-90 129.3 111.2)">6</text>
<text x="130.2" y="108.5" transform="rotate(-90 130.2 108.5)">GND</text>
<text x="131.8" y="111.2" transform="rotate(-90 131.8 111.2)">7</text>
<text x="132.7" y="108.5" transform="rotate(-90 132.7 108.5)">GND</text>
<text x="176" y="110.7">GND</text>
<text x="234.5" y="108.8">10k</text>
<text x="247.1" y="113.3">GND</text>
<text x="273.8" y="113.3">GND</text>
<text x="55.3" y="117.1">GND</text>
<text x="84.5" y="114.5">GND</text>
<text x="125.2" y="118.4">GND</text>
<text x="230.6" y="119.6">GND</text>
<text x="237.8" y="117.8">TSC2003IPWR</text>
<text x="238.4" y="115.2">U10</text>
<text x="250.8" y="114.6">+3.3V</text>
<text x="15.2" y="121.9">USB-UART Communication</text>
<text x="131.7" y="122.7">R11</text>
<text x="132.9" y="125">0</text>
<text x="154.9" y="121.9">Pull-ups</text>
<text x="163.1" y="124.8">+3.3V</text>
<text x="170.8" y="124.8">+3.3V</text>
<text x="178.4" y="124.8">+3.3V</text>
<text x="186" y="124.8">+3.3V</text>
<text x="193.6" y="124.8">+3.3V</text>
<text x="201.2" y="124.8">+3.3V</text>
<text x="252.5" y="120.1" transform="rotate(-90 252.5 120.1)">1</text>
<text x="253.4" y="125.6" transform="rotate(-90 253.4 125.6)">VDD</text>
<text x="267.3" y="121">+3.3V</text>
<text x="74.2" y="127.3">+3.3V</text>
<text x="77.6" y="131">U2</text>
<text x="120.6" y="127">RXD</text>
<text x="141.5" y="127">TXD0</text>
<text x="210.6" y="129.8" transform="rotate(-90 210.6 129.8)">IO12</text>
<text x="239.1" y="127">15</text>
<text x="239.1" y="129.5">16</text>
<text x="242.3" y="127.9">IN2</text>
<text x="242.3" y="130.4">IN1</text>
<text x="271.3" y="128">R21</text>
<text x="271.4" y="130.3">100k</text>
<text x="10.4" y="135.9">C</text>
<text x="74.9" y="133.3">FT231XQ</text>
<text x="75.9" y="137.7" transform="rotate(-90 75.9 137.7)">12</text>
<text x="81" y="137.7" transform="rotate(-90 81 137.7)">20</text>
<text x="120.6" y="132.1">TXD</text>
<text x="131.7" y="135.6">R12</text>
<text x="141.3" y="132.1">RXD0</text>
<text x="145.7" y="135.9">IO0</text>
<text x="167.2" y="134.4">R13</text>
<text x="167.2" y="136.7">10k</text>
<text x="174.8" y="134.4">R14</text>
<text x="174.8" y="136.7">10k</text>
<text x="182.4" y="134.4">R15</text>
<text x="182.4" y="136.7">10k</text>
<text x="190" y="134.4">R16</text>
<text x="190.1" y="136.7">10k</text>
<text x="197.6" y="134.4">R17</text>
<text x="197.7" y="136.7">10k</text>
<text x="205.3" y="134.4">R18</text>
<text x="205.3" y="136.7">10k</text>
<text x="212.9" y="134.4">R19</text>
<text x="212.9" y="136.7">10k</text>
<text x="230.6" y="136.1">GND</text>
<text x="239.1" y="133.3">13</text>
<text x="239.1" y="135.9">14</text>
<text x="242.3" y="134.2">A1</text>
<text x="242.3" y="136.8">A0</text>
<text x="255.1" y="133">PENIRQ</text>
<text x="263.2" y="132.1">10</text>
<text x="274.1" y="132.1">TOUCH_IRQ</text>
<text x="285.4" y="135.9">C</text>
<text x="23.2" y="140.6">J1</text>
<text x="61.9" y="142.2">10</text>
<text x="65.3" y="143.1">3V3OUT</text>
<text x="76.8" y="142.9" transform="rotate(-90 76.8 142.9)">VCC</text>
<text x="88.7" y="143.1">TXD</text>
<text x="93.6" y="142.2">17</text>
<text x="100.6" y="142.2">TXD</text>
<text x="113" y="143.5">RTS</text>
<text x="132.9" y="138.1">0</text>
<text x="138.7" y="140.4" transform="rotate(-90 138.7 140.4)">3</text>
<text x="139.6" y="143.3">Q2</text>
<text x="233.7" y="138.4">Y+</text>
<text x="233.7" y="141">Y-</text>
<text x="233.7" y="143.5">X+</text>
<text x="239.5" y="143.5">2</text>
<text x="239.5" y="138.4">3</text>
<text x="239.5" y="141">5</text>
<text x="242.3" y="139.3">Y+</text>
<text x="242.3" y="141.9">Y-</text>
<text x="258.1" y="141.9">SDA</text>
<text x="258.3" y="139.3">SCL</text>
<text x="263.2" y="141">11</text>
<text x="263.2" y="138.4">12</text>
<text x="268.1" y="141">I2C_SDA</text>
<text x="268.3" y="138.4">I2C_SCL</text>
<text x="16.8" y="144.4">10118192-0001LF</text>
<text x="30.7" y="147.3">VBUS</text>
<text x="43.3" y="145.4">R2</text>
<text x="43.5" y="147.7">27</text>
<text x="62.4" y="149.9">9</text>
<text x="81.9" y="144.8" transform="rotate(-90 81.9 144.8)">VCCIO</text>
<text x="88.5" y="145.7">RXD</text>
<text x="88.7" y="148.2">RTS</text>
<text x="93.6" y="147.3">19</text>
<text x="94.1" y="144.8">1</text>
<text x="94.1" y="149.9">6</text>
<text x="100.4" y="144.8">RXD</text>
<text x="100.6" y="147.3">RTS</text>
<text x="124.7" y="147">R9</text>
<text x="124.8" y="149.5">10k</text>
<text x="131.9" y="145.3">1</text>
<text x="138.7" y="148.1" transform="rotate(-90 138.7 148.1)">2</text>
<text x="139.9" y="145.6">MMBT3904</text>
<text x="164.8" y="147.6" transform="rotate(-90 164.8 147.6)">I2C_SCL</text>
<text x="172.5" y="147.6" transform="rotate(-90 172.5 147.6)">I2C_SDA</text>
<text x="180.1" y="147.6" transform="rotate(-90 180.1 147.6)">IO0</text>
<text x="187.7" y="147.6" transform="rotate(-90 187.7 147.6)">EN</text>
<text x="195.3" y="147.6" transform="rotate(-90 195.3 147.6)">CHG_STAT</text>
<text x="202.9" y="147.6" transform="rotate(-90 202.9 147.6)">BAT_ALRT</text>
<text x="209" y="147.6">GND</text>
<text x="233.7" y="146">X-</text>
<text x="239.5" y="146">4</text>
<text x="239.5" y="148.6">7</text>
<text x="242.3" y="144.4">X+</text>
<text x="242.3" y="146.9">X-</text>
<text x="242.3" y="149.5">VBAT1</text>
<text x="257.1" y="149.5">VREF</text>
<text x="263.7" y="148.6">9</text>
<text x="43.5" y="155.7">27</text>
<text x="62.4" y="152.4">8</text>
<text x="65.3" y="153.3">USBDP</text>
<text x="65.3" y="150.7">USBDM</text>
<text x="88.5" y="155.8">DSR</text>
<text x="88.6" y="153.3">DTR</text>
<text x="88.7" y="150.7">CTS</text>
<text x="93.6" y="152.4">18</text>
<text x="94.1" y="154.9">4</text>
<text x="100.5" y="152.4">DTR</text>
<text x="154.9" y="153.7">Test Pads</text>
<text x="168.6" y="155.8">J3</text>
<text x="185.6" y="155.9">+3.3V</text>
<text x="201.6" y="155.8">J9</text>
<text x="239.5" y="151.1">8</text>
<text x="242.3" y="152">VBAT2</text>
<text x="272.4" y="153.4">C10</text>
<text x="272.5" y="155.7">10uF</text>
<text x="43.3" y="158.3">R3</text>
<text x="61.9" y="157.5">11</text>
<text x="65.3" y="158.4">RESET</text>
<text x="88.4" y="158.4">DCD</text>
<text x="90.4" y="160.9">RI</text>
<text x="94.1" y="160">2</text>
<text x="94.1" y="157.5">5</text>
<text x="113" y="161.3">DTR</text>
<text x="138.7" y="158.2" transform="rotate(-90 138.7 158.2)">2</text>
<text x="139.6" y="160.9">Q3</text>
<text x="154.9" y="156.2">IO0</text>
<text x="154.9" y="161.3">IO2</text>
<text x="163.3" y="156.2">1</text>
<text x="163.3" y="161.3">1</text>
<text x="168.6" y="160.9">J4</text>
<text x="168.7" y="158.2">TestPad</text>
<text x="196.4" y="161.3">1</text>
<text x="196.4" y="156.2">1</text>
<text x="201.7" y="160.9">J10</text>
<text x="201.7" y="158.2">TestPad</text>
<text x="252.5" y="159.5" transform="rotate(-90 252.5 159.5)">6</text>
<text x="253.4" y="156.7" transform="rotate(-90 253.4 156.7)">GND</text>
<text x="86.2" y="166">CBUS0</text>
<text x="93.6" y="167.6">14</text>
<text x="93.6" y="165.1">15</text>
<text x="101.1" y="165.1">1</text>
<text x="106.4" y="164.7">J11</text>
<text x="106.5" y="167.1">TestPad</text>
<text x="124.7" y="164.8">R10</text>
<text x="124.8" y="167.3">10k</text>
<text x="131.9" y="163.1">1</text>
<text x="138.7" y="165.8" transform="rotate(-90 138.7 165.8)">3</text>
<text x="139.9" y="163.2">MMBT3904</text>
<text x="154.9" y="166.4">IO12</text>
<text x="163.3" y="166.4">1</text>
<text x="168.6" y="166">J5</text>
<text x="168.7" y="163.2">TestPad</text>
<text x="186" y="163.5">GND</text>
<text x="201.7" y="163.2">TestPad</text>
<text x="250.9" y="165.3">GND</text>
<text x="267.4" y="162.8">GND</text>
<text x="29.9" y="169.2">GND</text>
<text x="56.5" y="172.5">C3</text>
<text x="86.2" y="168.5">CBUS1</text>
<text x="86.2" y="173.6">CBUS3</text>
<text x="86.2" y="171.1">CBUS2</text>
<text x="93.6" y="172.7">16</text>
<text x="94.1" y="170.2">7</text>
<text x="101.1" y="170.2">1</text>
<text x="106.4" y="169.8">J12</text>
<text x="106.5" y="172.1">TestPad</text>
<text x="115.6" y="172.7">Reset/BOOT Switches</text>
<text x="146.1" y="168.9">EN</text>
<text x="154.9" y="171.4">IO15</text>
<text x="163.3" y="171.4">1</text>
<text x="168.6" y="171.1">J6</text>
<text x="168.7" y="168.3">TestPad</text>
<text x="168.7" y="173.4">TestPad</text>
<text x="177.8" y="170.2">Note 1: U7 is to be left unpopulated, only for use if TDFN package of MAX17260 cannot be obtained</text>
<text x="56.6" y="174.8">0.1uF</text>
<text x="75.9" y="179.2" transform="rotate(-90 75.9 179.2)">3</text>
<text x="76.8" y="176.3" transform="rotate(-90 76.8 176.3)">GND</text>
<text x="78.5" y="179.6" transform="rotate(-90 78.5 179.6)">13</text>
<text x="79.4" y="176.3" transform="rotate(-90 79.4 176.3)">GND</text>
<text x="81" y="179.6" transform="rotate(-90 81 179.6)">21</text>
<text x="81.9" y="176.3" transform="rotate(-90 81.9 176.3)">GND</text>
<text x="101.1" y="175.3">1</text>
<text x="106.4" y="174.9">J13</text>
<text x="106.4" y="180">J14</text>
<text x="106.5" y="177.2">TestPad</text>
<text x="126.8" y="179.1">EVQ-P7J01P</text>
<text x="130.2" y="176.8">SW1</text>
<text x="154.9" y="176.5">VBUS</text>
<text x="163.3" y="176.5">1</text>
<text x="168.6" y="176.2">J7</text>
<text x="168.7" y="178.5">TestPad</text>
<text x="10.4" y="185.9">D</text>
<text x="51.5" y="183.1">GND</text>
<text x="101.1" y="180.3">1</text>
<text x="106.5" y="182.3">TestPad</text>
<text x="147" y="181.6">IO0</text>
<text x="147.4" y="185.4">EN</text>
<text x="154.9" y="181.6">BAT+</text>
<text x="163.3" y="181.6">1</text>
<text x="168.6" y="181.2">J8</text>
<text x="168.7" y="183.6">TestPad</text>
<text x="285.4" y="185.9">D</text>
<text x="14" y="191.8">CBUS0 needs to be configured to TX&amp;RXLED# using the FT_PROG utility</text>
<text x="76.9" y="188.2">GND</text>
<text x="116.3" y="190.7">GND</text>
<text x="126.8" y="188.9">EVQ-P7J01P</text>
<text x="130.2" y="187.6">SW2</text>
<text x="14" y="196.8">Lithium Ion Battery: https://www.digikey.com/product-detail/en/jauch-quartz/LP333437JU-PCM-WIRES-50MM/1908-1390-ND/9562753 (Not final)</text>
<text x="35" y="199.9">1</text>
<text x="85" y="199.9">2</text>
<text x="135" y="199.9">3</text>
<text x="185" y="199.9">4</text>
<text x="235" y="199.9">5</text>
<text x="285" y="199.9">6</text>
</g>
<g font-size="1.4">
<text x="20.4" y="148.1">VUSB</text>
<text x="26.3" y="147.3">1</text>
<text x="26.3" y="149.9">2</text>
<text x="22.5" y="153.2">D+</text>
<text x="23" y="155.7">ID</text>
<text x="26.3" y="152.4">3</text>
<text x="26.3" y="154.9">4</text>
<text x="21.2" y="158.2">GND</text>
<text x="26.3" y="157.5">5</text>
<text x="19.2" y="163.3">SHIELD</text>
<text x="25.3" y="162.6">SH1</text>
<text x="27.3" y="162.6">2</text>
<text x="124.6" y="185.4">1_1</text>
<text x="124.6" y="181.6">1_1</text>
<text x="126.1" y="185.4">2</text>
<text x="126.1" y="181.6">2</text>
<text x="137.3" y="185.4">2_1</text>
<text x="137.3" y="181.6">2_1</text>
<text x="138.8" y="185.4">2</text>
<text x="138.8" y="181.6">2</text>
</g>
</svg>
